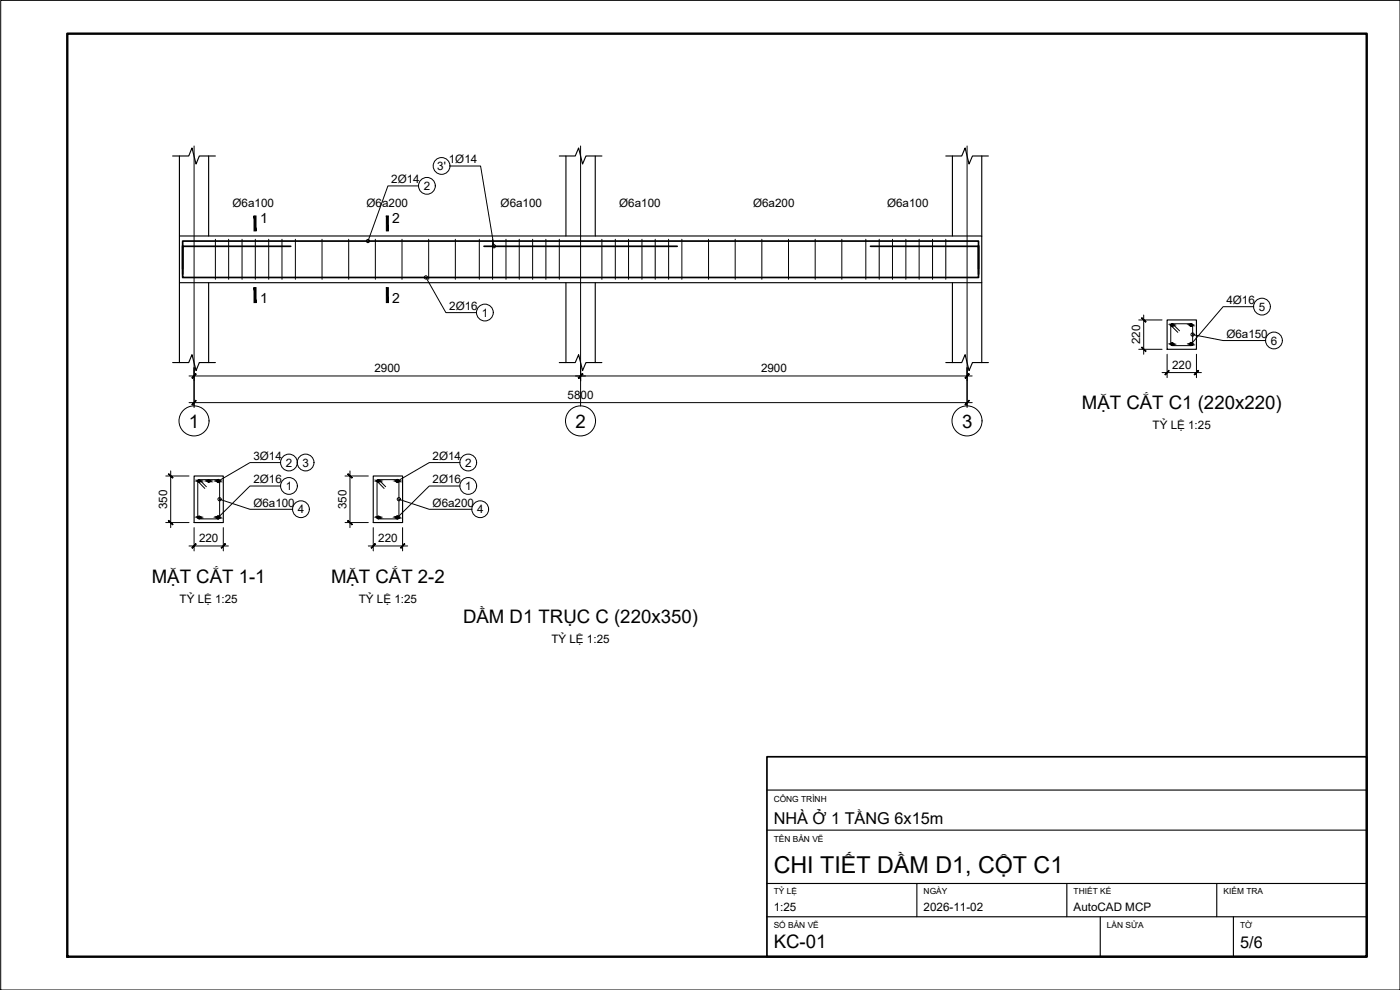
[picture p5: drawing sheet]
<svg xmlns="http://www.w3.org/2000/svg" width="420mm" height="297mm" viewBox="0 0 420 297" stroke-linecap="round" stroke-linejoin="round" font-family="sans-serif">
<!-- layer: S-CONC -->
<g fill="none" stroke="#000" stroke-width=".34">
<path d="M51.8 46.8h4.8l1-2.4 1.2 4.8 1-2.4h4.8M53.8 46.8v24M62.6 46.8v24M167.9 46.8h4.7l1.1-2.4 1.1 4.8 1.1-2.4h4.7M169.8 46.8v24M178.6 46.8v24M283.8 46.8h4.8l1-2.4 1.2 4.8 1-2.4h4.8M285.8 46.8v24M294.6 46.8v24M53.8 84.8h240.8v-14h-240.8v38M62.6 84.8v24M169.8 84.8v24"/>
<path d="M178.6 84.8v24M285.8 84.8v24M294.6 84.8v24M350.3 96h8.8v8.8h-8.8zM51.8 108.8h4.8l1-2.4 1.2 4.8 1-2.4h4.8M167.9 108.8h4.7l1.1-2.4 1.1 4.8 1.1-2.4h4.7M283.8 108.8h4.8l1-2.4 1.2 4.8 1-2.4h4.8M58.3 142.8h8.7v14h-8.7zM112 142.8h8.8v14h-8.8z"/>
</g>
<!-- layer: S-REBR -->
<g fill="none" stroke="#000" stroke-width=".51">
<path d="M54.8 73.6v9.7h238.9v-9.7M87.2 73.9h-32.4v8.4M145.2 73.9h58M261.2 73.9h32.5v8.4M54.8 80.7v-8.4h238.9v8.4"/>
<circle cx="351.8" cy="97.5" r=".32"/>
<circle cx="357.5" cy="97.5" r=".32"/>
<circle cx="351.8" cy="103.2" r=".32"/>
<circle cx="357.5" cy="103.2" r=".32"/>
<circle cx="59.7" cy="144.3" r=".28"/>
<circle cx="59.8" cy="155.2" r=".32"/>
<circle cx="62.6" cy="144.3" r=".28"/>
<circle cx="65.5" cy="155.2" r=".32"/>
<circle cx="65.5" cy="144.3" r=".28"/>
<circle cx="113.5" cy="144.3" r=".28"/>
<circle cx="113.6" cy="155.2" r=".32"/>
<circle cx="119.3" cy="155.2" r=".32"/>
<circle cx="119.3" cy="144.3" r=".28"/>
</g>
<!-- layer: S-REBR-STIR -->
<g fill="none" stroke="#000" stroke-width=".3">
<path d="M64.6 71.8v12M68.6 71.8v12M72.6 71.8v12M76.6 71.8v12M80.6 71.8v12M84.6 71.8v12M88.6 71.8v12M96.6 71.8v12M104.6 71.8v12M112.6 71.8v12M120.7 71.8v12M128.7 71.8v12"/>
<path d="M136.7 71.8v12M143.8 71.8v12M147.8 71.8v12M151.8 71.8v12M155.8 71.8v12M159.9 71.8v12M163.8 71.8v12M167.9 71.8v12M180.6 71.8v12M184.7 71.8v12M188.6 71.8v12M192.7 71.8v12"/>
<path d="M196.6 71.8v12M200.7 71.8v12M204.6 71.8v12M212.6 71.8v12M220.6 71.8v12M228.6 71.8v12M236.6 71.8v12M244.6 71.8v12M252.6 71.8v12M259.8 71.8v12M263.9 71.8v12M267.8 71.8v12"/>
<path d="M271.9 71.8v12M275.8 71.8v12M279.9 71.8v12M283.8 71.8v12M351.4 97.6l2.1 2.1M351.8 97.1l-.5 .5M357.4 97.1l.5 .5v5.6l-.5 .5-5.8-.1-.3-.4 .1-5.6M357.5 97.1h-5.7l2.2 2.2M59.8 143.9l-.5 .5M59.8 143.9h5.6l.4 .2 .1 11.1-.5 .5h-5.6l-.5-.5M59.8 143.9l2.1 2.1M61.5 146.5l-2.1-2.1v10.8"/>
<path d="M113.2 144.4l2.1 2.1M113.6 143.9l-.5 .5M113.6 143.9h5.6l.5 .2v11.1l-.2 .4-5.9 .1-.4-.3v-11M113.6 143.9l2.1 2.1"/>
</g>
<!-- layer: S-GRID -->
<path d="M58.3 43.8v78M174.2 43.8v78M290.2 43.8v78" fill="none" stroke="#000" stroke-width=".3"/>
<!-- layer: S-GRID-IDEN -->
<g fill="none" stroke="#000" stroke-width=".3">
<circle cx="58.2" cy="126.3" r="4.5"/>
<circle cx="174.2" cy="126.3" r="4.5"/>
<circle cx="290.2" cy="126.3" r="4.5"/>
</g>
<!-- layer: S-ANNO-DIMS -->
<g fill="none" stroke="#000" stroke-width=".3">
<path d="M341.8 96h6.9M343.2 94.5v11.8M56.7 112.8h235.1M58.3 110.3v12M174.2 110.3v4M290.2 110.3v12M341.8 104.8h6.9M348.7 111.8h11.9M350.3 106.3v7M359.1 106.3v7M56.7 120.8h235.1M49.7 156.8h7"/>
<path d="M49.7 142.8h7M51.2 141.3v17M58.3 158.3v7M67 158.3v7M103.5 156.8h7M103.5 142.8h7M105 141.3v17M112 158.3v7M120.8 158.3v7M56.7 163.8h11.8M110.5 163.8h11.8"/>
</g>
<!-- layer: 0 -->
<g fill="#000" stroke="#000" stroke-width=".3">
<path d="M342.6 95.4l1.2 1.3 .1-.2zM342.6 95.4l.1-.1 1.2 1.2z"/>
<path d="M58.8 112.1l-1.1 1.4 1.2-1.2zM58.8 112.1l-1.1 1.4-.1-.1z"/>
<path d="M173.6 113.4l.1 .1 1.1-1.4zM174.8 112.1l.1 .2-1.2 1.2z"/>
<path d="M174.8 112.1l-1.1 1.4 1.2-1.2zM174.8 112.1l-1.1 1.4-.1-.1z"/>
<path d="M290.8 112.1l-1.2 1.3 .1 .1zM290.8 112.1l.1 .2-1.2 1.2z"/>
<path d="M342.7 104.1l-.1 .2 1.3 1.1zM342.6 104.3l1.3 1.1-.1 .1z"/>
<path d="M350.8 111.2l-1.1 1.3 1.2-1.2zM350.8 111.2l-1.1 1.3-.1-.2z"/>
<path d="M359.6 111.2l-1.2 1.1 .1 .2zM359.6 111.2l.1 .1-1.2 1.2z"/>
<path d="M58.8 120.1l-1.1 1.4 1.2-1.2zM58.8 120.1l-1.1 1.4-.1-.1z"/>
<path d="M290.8 120.1l-1.2 1.3 .1 .1zM290.8 120.1l.1 .2-1.2 1.2z"/>
<path d="M50.5 156.3l1.4 1-1.2-1.1zM50.5 156.3l1.4 1-.1 .2z"/>
<path d="M50.5 142.3l1.3 1.2 .1-.2zM50.5 142.3l.2-.2 1.2 1.2z"/>
<path d="M104.5 156.2l-.1 .1 1.3 1zM104.4 156.3l1.3 1-.1 .2z"/>
<path d="M104.4 142.3l1.2 1.2 .1-.2zM104.4 142.3l.1-.2 1.2 1.2z"/>
<path d="M58.8 163.1l-1.1 1.4 1.2-1.2zM57.6 164.3l1.2-1.2-1.1 1.4z"/>
<path d="M66.4 164.3l.1 .2 1.1-1.4zM67.6 163.1l.1 .2-1.2 1.2z"/>
<path d="M112.6 163.1l-1.1 1.4 1.2-1.2zM112.6 163.1l-1.1 1.4-.1-.2z"/>
<path d="M120.2 164.3l.1 .2 1.1-1.4zM121.4 163.1l.1 .2-1.2 1.2z"/>
</g>
<!-- layer: S-ANNO-TEXT -->
<g fill="none" stroke="#000" stroke-width=".3">
<path d="M125.6 55.8h-9.2l-6 16.5M135 49.8h9.2l4.1 24.1M127.8 83.3l6 10.5h9.2M376.3 92h-9.2l-9.6 11.2M357.9 100.4l9.2 1.8h12.8M84.2 138.8h-9.2l-9.5 5.5M138 138.8h-9.2l-9.5 5.5M65.9 149.8l9.1 3h12.8M84.2 145.8h-9.2l-9.5 9.5M119.7 149.8l9.1 3h12.8M138 145.8h-9.2l-9.5 9.5"/>
<circle cx="128.1" cy="55.8" r="2.52"/>
<circle cx="132.5" cy="49.8" r="2.52"/>
<circle cx="110.4" cy="72.3" r=".49"/>
<circle cx="148.2" cy="73.9" r=".49"/>
<circle cx="127.8" cy="83.2" r=".49"/>
<circle cx="145.5" cy="93.8" r="2.52"/>
<circle cx="378.7" cy="92" r="2.52"/>
<circle cx="357.5" cy="103.2" r=".49"/>
<circle cx="357.9" cy="100.4" r=".49"/>
<circle cx="382.3" cy="102.2" r="2.52"/>
<circle cx="86.7" cy="138.8" r="2.52"/>
<circle cx="91.7" cy="138.8" r="2.52"/>
<circle cx="140.5" cy="138.8" r="2.52"/>
<circle cx="65.5" cy="155.2" r=".49"/>
<circle cx="65.5" cy="144.3" r=".49"/>
<circle cx="65.9" cy="149.8" r=".49"/>
<circle cx="86.7" cy="145.8" r="2.52"/>
<circle cx="90.3" cy="152.8" r="2.52"/>
<circle cx="119.3" cy="155.2" r=".49"/>
<circle cx="119.3" cy="144.3" r=".49"/>
<circle cx="119.7" cy="149.8" r=".49"/>
<circle cx="140.5" cy="145.8" r="2.52"/>
<circle cx="144.1" cy="152.8" r="2.52"/>
</g>
<!-- layer: S-ANNO-SYMB -->
<g fill="#000" stroke="#000" stroke-width=".3">
<path d="M76.2 64.8v4.5h.6zM76.2 64.8h.6v4.5z"/>
<path d="M116 64.8v4.5h.5zM116 64.8h.5v4.5z"/>
<path d="M76.2 86.3l.6 4.5v-4.5zM76.2 86.3l.6 4.5h-.6z"/>
<path d="M116 86.3l.5 4.5v-4.5zM116 86.3l.5 4.5h-.5z"/>
</g>
<!-- layer: S-REBR -->
<g fill="#000" stroke="#000" stroke-width=".3">
<path d="M351.5 97.7h.6zM351.7 97.3h.3zM357.2 97.7h.6zM357.3 97.3h.3zM351.5 103.4h.6zM351.7 103h.3zM357.2 103.4h.6zM357.3 103h.3zM59.5 144.5h.5zM59.5 155.4h.6zM59.6 144.1h.3zM59.6 155h.3z"/>
<path d="M62.4 144.5h.5zM62.5 144.1h.3zM65.2 155.4h.5zM65.3 144.5h.4zM65.3 155h.3zM65.4 144.1h.3zM113.3 144.5h.5zM113.3 155.4h.6zM113.4 144.1h.3zM113.5 155h.2zM119 155.4h.5zM119.1 144.5h.4z"/>
<path d="M119.2 144.1h.3zM119.1 155h.3z"/>
<path d="M351.5 97.7l.5 .1zM351.7 97.8h.3z"/>
<path d="M351.7 97.3l.4 .1zM351.7 97.3l.4 .1h-.6z"/>
<path d="M351.5 97.4l.6 .2v-.2zM351.5 97.4l.6 .2h-.6z"/>
<path d="M351.5 97.6l.6 .1v-.1zM351.5 97.6l.6 .1h-.6z"/>
<path d="M357.2 97.7l.4 .1zM357.3 97.8h.3z"/>
<path d="M357.3 97.3l.5 .1zM357.3 97.3l.5 .1h-.6z"/>
<path d="M357.2 97.4l.6 .2v-.2zM357.2 97.4l.6 .2h-.6z"/>
<path d="M357.2 97.6l.6 .1v-.1zM357.2 97.6l.6 .1h-.6z"/>
<path d="M351.5 103.4l.5 .1zM351.7 103.5h.3z"/>
<path d="M351.7 103l.4 .1zM351.5 103.1h.6z"/>
<path d="M351.5 103.1l.6 .1v-.1zM351.5 103.1l.6 .1h-.6z"/>
<path d="M351.5 103.2l.6 .2v-.2zM351.5 103.2l.6 .2h-.6z"/>
<path d="M357.2 103.4l.4 .1zM357.3 103.5h.3z"/>
<path d="M357.3 103l.5 .1zM357.2 103.1h.6z"/>
<path d="M357.2 103.1l.6 .1v-.1zM357.2 103.1l.6 .1h-.6z"/>
<path d="M357.2 103.2l.6 .2v-.2zM357.2 103.2l.6 .2h-.6z"/>
<path d="M59.5 144.5l.4 .1zM59.6 144.6h.3z"/>
<path d="M59.5 155.4l.4 .1zM59.6 155.5h.3z"/>
<path d="M59.6 144.1l.4 .1zM59.5 144.2h.5z"/>
<path d="M59.6 155l.5 .1zM59.5 155.1h.6z"/>
<path d="M59.5 144.2l.5 .1zM59.5 144.2l.5 .1h-.5z"/>
<path d="M59.5 144.3h.5zM59.5 144.3l.5 .2z"/>
<path d="M59.5 155.1l.6 .2v-.2zM59.5 155.1l.6 .2h-.6z"/>
<path d="M59.5 155.3h.6zM59.5 155.3l.6 .1z"/>
<path d="M62.4 144.5l.4 .1zM62.5 144.6h.3z"/>
<path d="M62.5 144.1l.4 .1zM62.4 144.2h.5z"/>
<path d="M62.4 144.2l.5 .1zM62.4 144.2l.5 .1h-.5z"/>
<path d="M62.4 144.3h.5zM62.4 144.3l.5 .2z"/>
<path d="M65.2 155.4l.4 .1zM65.3 155.5h.3z"/>
<path d="M65.3 144.5l.4 .1zM65.4 144.6h.3z"/>
<path d="M65.3 155l.4 .1zM65.2 155.1h.5z"/>
<path d="M65.4 144.1l.3 .1zM65.4 144.1l.3 .1z"/>
<path d="M65.3 144.2l.5 .1zM65.3 144.2l.5 .1h-.6z"/>
<path d="M65.2 155.1l.6 .2-.1-.2zM65.2 155.1l.6 .2h-.6z"/>
<path d="M65.2 144.3h.6zM65.2 144.3l.5 .2z"/>
<path d="M65.2 155.3h.6zM65.2 155.3l.5 .1z"/>
<path d="M113.3 144.5l.4 .1zM113.4 144.6h.3z"/>
<path d="M113.3 155.4l.4 .1zM113.5 155.5h.2z"/>
<path d="M113.4 144.1l.4 .1zM113.4 144.1l.4 .1z"/>
<path d="M113.5 155l.4 .1zM113.5 155l.4 .1h-.6z"/>
<path d="M113.3 144.2l.5 .1zM113.3 144.2l.5 .1h-.5z"/>
<path d="M113.3 144.3h.5zM113.3 144.3l.5 .2z"/>
<path d="M113.3 155.1l.6 .2v-.2zM113.3 155.1l.6 .2h-.6z"/>
<path d="M113.3 155.3h.6zM113.3 155.3l.6 .1z"/>
<path d="M119 155.4l.4 .1zM119.1 155.5h.3z"/>
<path d="M119.1 144.5l.4 .1zM119.2 144.6h.3z"/>
<path d="M119.1 155l.4 .1zM119.1 155l.4 .1h-.5z"/>
<path d="M119.2 144.1l.3 .1zM119.2 144.1l.3 .1z"/>
<path d="M119.1 144.2l.5 .1zM119.1 144.2l.5 .1h-.6z"/>
<path d="M119 155.1l.6 .2-.1-.2zM119 155.1l.6 .2h-.6z"/>
<path d="M119 144.3h.6zM119 144.3l.5 .2z"/>
<path d="M119 155.3h.6zM119 155.3l.5 .1z"/>
</g>
<!-- layer: A-ANNO-TTLB -->
<path d="M.2 .1h420v296.9h-420z" fill="none" stroke="#000" stroke-width=".3"/>
<path d="M20.2 10.1h390v276.9h-390z" fill="none" stroke="#000" stroke-width=".72"/>
<path d="M230.2 227.1h180v59.9h-180z" fill="none" stroke="#000" stroke-width=".51"/>
<path d="M230.2 237.1h180M230.2 249.1h180M230.2 275.1h180M230.2 265.1h180M275.2 265.1v10M320.2 265.1v10M330.2 275.1v11.9M365.2 265.1v10M370.2 275.1v11.9" fill="none" stroke="#000" stroke-width=".34"/>
<text font-size="7" x="232.2" y="262.1">CHI TIẾT DẦM D1, CỘT C1</text>
<g font-size="5.6">
<text x="324.7" y="122.8">MẶT CẮT C1 (220x220)</text>
<text x="56.7" y="128.3">1</text>
<text x="172.7" y="128.3">2</text>
<text x="288.7" y="128.3">3</text>
<text x="45.6" y="174.8">MẶT CẮT 1-1</text>
<text x="99.4" y="174.8">MẶT CẮT 2-2</text>
<text x="139" y="186.8">DẦM D1 TRỤC C (220x350)</text>
<text x="232.2" y="284.6">KC-01</text>
</g>
<g font-size="4.9">
<text x="232.2" y="247.1">NHÀ Ở 1 TẦNG 6x15m</text>
<text x="372.2" y="284.6">5/6</text>
</g>
<g font-size="4.2">
<text x="78.1" y="66.8">1</text>
<text x="117.7" y="66.8">2</text>
<text x="78.1" y="90.8">1</text>
<text x="117.7" y="90.8">2</text>
</g>
<g font-size="3.5">
<text x="131.2" y="51">3'</text>
<text x="134.7" y="49">1Ø14</text>
<text x="117.4" y="55">2Ø14</text>
<text x="127.2" y="57.1">2</text>
<text x="69.8" y="62">Ø6a100</text>
<text x="110" y="62">Ø6a200</text>
<text x="150.2" y="62">Ø6a100</text>
<text x="185.8" y="62">Ø6a100</text>
<text x="226" y="62">Ø6a200</text>
<text x="266.2" y="62">Ø6a100</text>
<text x="134.8" y="93">2Ø16</text>
<text x="144.6" y="95.1">1</text>
<text x="368" y="91.2">4Ø16</text>
<text x="377.8" y="93.2">5</text>
<text x="368" y="101.4">Ø6a150</text>
<text x="342.2" y="103.3" transform="rotate(-90 342.2 103.3)">220</text>
<text x="381.4" y="103.4">6</text>
<text x="112.4" y="111.7">2900</text>
<text x="228.4" y="111.7">2900</text>
<text x="351.8" y="110.8">220</text>
<text x="170.3" y="119.7">5800</text>
<text x="345.9" y="128.8">TỶ LỆ 1:25</text>
<text x="76" y="138">3Ø14</text>
<text x="129.8" y="138">2Ø14</text>
<text x="85.8" y="140.1">2</text>
<text x="90.8" y="140.1">3</text>
<text x="139.6" y="140.1">2</text>
<text x="76" y="145">2Ø16</text>
<text x="85.8" y="147.1">1</text>
<text x="129.8" y="145">2Ø16</text>
<text x="139.6" y="147.1">1</text>
<text x="50.2" y="152.7" transform="rotate(-90 50.2 152.7)">350</text>
<text x="76" y="152">Ø6a100</text>
<text x="89.4" y="154">4</text>
<text x="104" y="152.7" transform="rotate(-90 104 152.7)">350</text>
<text x="129.8" y="152">Ø6a200</text>
<text x="143.2" y="154">4</text>
<text x="59.7" y="162.8">220</text>
<text x="113.5" y="162.8">220</text>
<text x="53.9" y="180.8">TỶ LỆ 1:25</text>
<text x="107.7" y="180.8">TỶ LỆ 1:25</text>
<text x="165.5" y="192.8">TỶ LỆ 1:25</text>
<text x="232.2" y="273.2">1:25</text>
<text x="277.2" y="273.2">2026-11-02</text>
<text x="322.2" y="273.2">AutoCAD MCP</text>
</g>
<g font-size="2.5">
<text x="232.2" y="240.6">CÔNG TRÌNH</text>
<text x="232.2" y="252.5">TÊN BẢN VẼ</text>
<text x="232.2" y="268.3">TỶ LỆ</text>
<text x="277.2" y="268.3">NGÀY</text>
<text x="322.2" y="268.3">THIẾT KẾ</text>
<text x="367.2" y="268.3">KIỂM TRA</text>
<text x="232.2" y="278.6">SỐ BẢN VẼ</text>
<text x="332.2" y="278.6">LẦN SỬA</text>
<text x="372.2" y="278.6">TỜ</text>
</g>
</svg>
